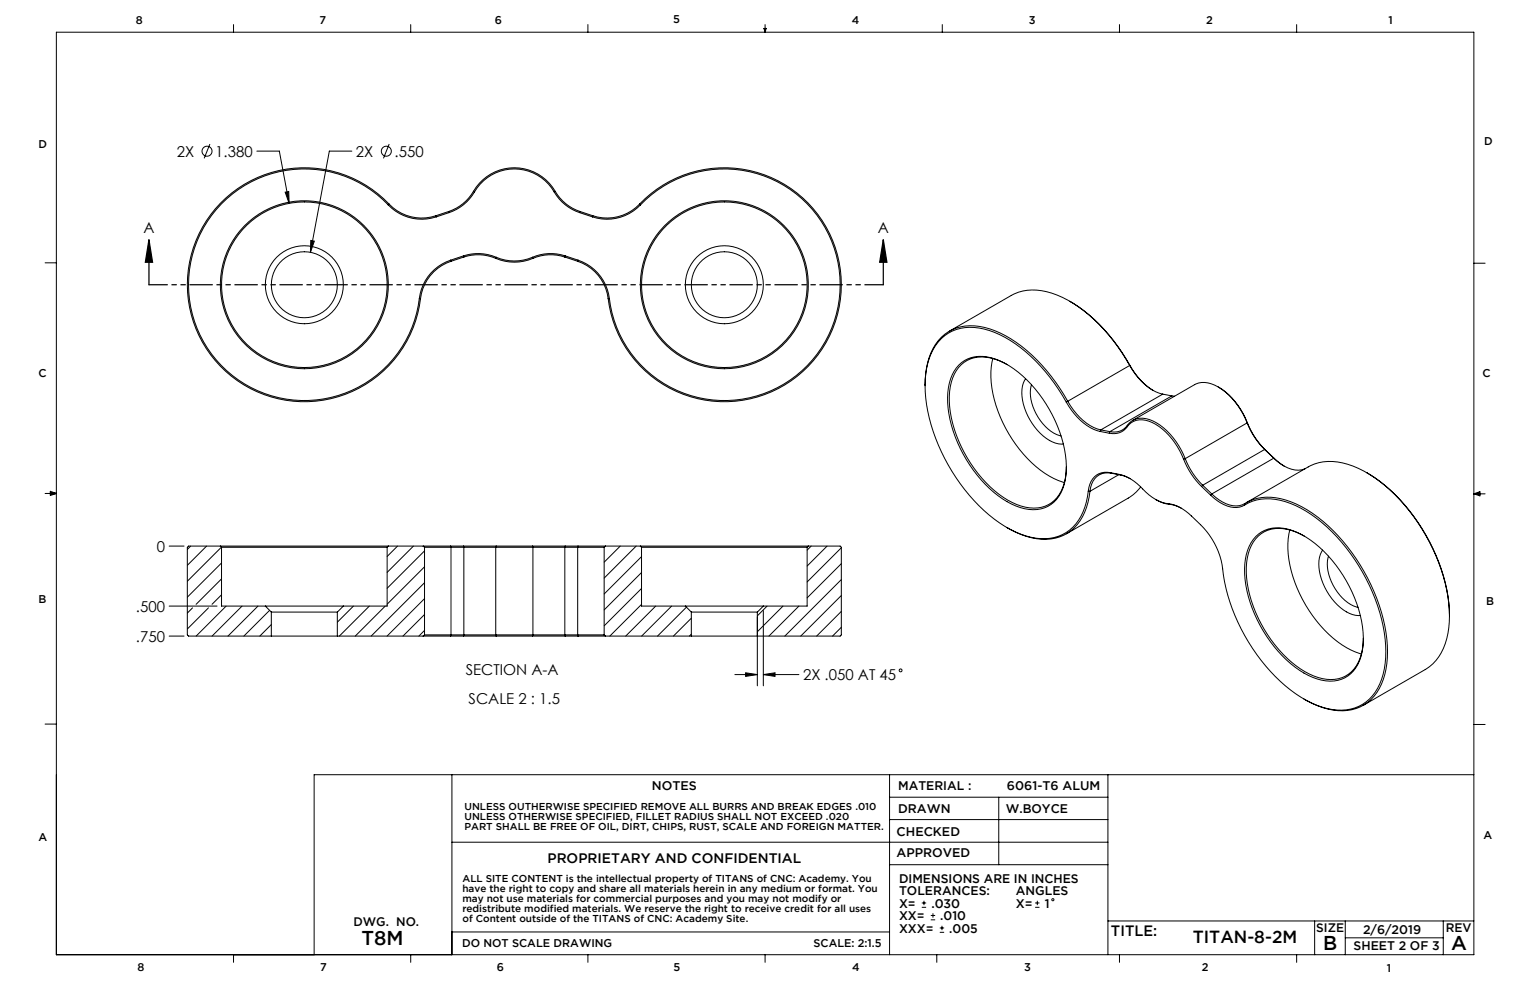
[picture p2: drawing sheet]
<svg xmlns="http://www.w3.org/2000/svg" width="432mm" height="279mm" viewBox="0 0 432 279" stroke-linecap="round" stroke-linejoin="round" font-family="sans-serif">
<g fill="none" stroke="#000" stroke-width=".28">
<path d="M15.9 9.1h400.1v260.3h-400.1zM65.9 6.9v2.2M115.9 6.9v2.2M165.9 6.9v2.2M215.6 8h.6l-.3 1.1zM215.7 8l.2 1.1M215.9 6.9v2.2M216 8l-.1 1.1M265.9 6.9v2.2M315.9 6.9v2.2M365.9 6.9v2.2M59.2 40.7l-1.6 4"/>
<path d="M72.5 42.7h6.3l2.8 14.7M80.5 54.2l1-.1 .1 3.3zM99.3 42.7h-6.4l-5.3 28.5M109.6 57.8a32.7 32.7 0 0 0-51.1 4.7 32.7 32.7 0 0 0 16.2 48.6 32.7 32.7 0 0 0 43.6-26.9M109.6 57.8a13 13 0 0 0 13.5 3.4M109.8 57.6a33 33 0 0 0-51.5 4.7 33 33 0 0 0 16.3 49.1 33 33 0 0 0 44.1-27.1M109.8 57.6a12.7 12.7 0 0 0 13.2 3.3M109.8 57.6l-.2 .2M109.8 40.7l-1.6 4M126.6 59.7l-3.6 1.2M126.6 59.7l.1 .3M133.6 54a12.7 12.7 0 0 1-7 5.7"/>
<path d="M133.6 54a13.3 13.3 0 0 1 23.1 0M133.6 54l.3 .2M133.9 54.2a13 13 0 0 1-7.2 5.8M133.9 54.2a13 13 0 0 1 22.5 0M156.4 54.2a13 13 0 0 0 7.2 5.8M156.7 54a12.7 12.7 0 0 0 7 5.7M156.7 54l-.3 .2M163.7 59.7l-.1 .3M163.7 59.7l3.6 1.2M180.5 57.6a33 33 0 0 1 51.5 4.7 33 33 0 0 1-16.3 49.1 33 33 0 0 1-44.1-27.1M180.5 57.6a12.7 12.7 0 0 1-13.2 3.3M180.5 57.6l.3 .2"/>
<path d="M180.8 57.8a13 13 0 0 1-13.6 3.4M180.8 57.8a32.7 32.7 0 0 1 51 4.7 32.7 32.7 0 0 1-16.2 48.6 32.7 32.7 0 0 1-43.6-26.9M12.7 74.2h3.2M87.7 67.9l1 .2-1.1 3.1zM123 60.9l.1 .3M126.7 60l-3.6 1.2M127.2 73.4a13 13 0 0 0-8.9 10.8M127.2 73.4l.1 .3M127.3 73.7a12.7 12.7 0 0 0-8.6 10.6M130.8 72.2a13 13 0 0 1 9.2 .4M130.8 72.2l-3.6 1.2M130.8 72.2l.1 .3"/>
<path d="M130.9 72.5a12.7 12.7 0 0 1 9 .4M130.9 72.5l-3.6 1.2M139.9 72.9a13.3 13.3 0 0 0 10.5 0M140 72.6a13 13 0 0 0 10.3 0M140 72.6l-.1 .3M150.3 72.6l.1 .3M159.4 72.5a12.7 12.7 0 0 0-9 .4M159.4 72.5l3.6 1.2M159.5 72.2a13 13 0 0 0-9.2 .4M159.5 72.2l3.6 1.2M159.5 72.2l-.1 .3M163 73.7a12.7 12.7 0 0 1 8.6 10.6"/>
<path d="M163.1 73.4a13 13 0 0 1 8.9 10.8M163.1 73.4l-.1 .3M163.6 60l3.6 1.2M167.3 60.9l-.1 .3M416 74.3h3.1M118.3 84.2l.4 .1M172 84.2l-.4 .1M267.9 93.5l17.5-10.1a14.6 14.6 0 0 1 12.9-.1 44.2 44.2 0 0 1 20.5 19.9M301.9 85a47 47 0 0 1 17 18.1M261.1 108.9a19.1 19.1 0 0 1 4.7-13.8 12.9 12.9 0 0 1 13.5-2.3 39 39 0 0 1 18.6 15.1l3.4 5.3M270.6 103a9.5 9.5 0 0 1 10.4-1.6 32.2 32.2 0 0 1 16 15.7 29.7 29.7 0 0 1 3.6 18.6 9.2 9.2 0 0 1-12.6 7.6 29.8 29.8 0 0 1-15.3-13.7 32.2 32.2 0 0 1-5-20.2 11.6 11.6 0 0 1 2.9-6.4zM280.2 101.2a28.3 28.3 0 0 0 3.6 19.7 32.4 32.4 0 0 0 14.9 14.7l1.7 .6"/>
<path d="M284.3 102.9a11.8 11.8 0 0 0-11.3-1.2 11.2 11.2 0 0 0-5.1 10.1 36.3 36.3 0 0 0 16.5 29.4 11.8 11.8 0 0 0 11.5 1.2 11.2 11.2 0 0 0 5-10.1v-.6M289.5 106.9a10.2 10.2 0 0 0 .1 9.4 14.5 14.5 0 0 0 9.1 9h1.4M291.1 108.6a12.8 12.8 0 0 0 3.9 11.8l2.4 1.8 2.1 .8M300.9 113.5a45.7 45.7 0 0 0-18.8-19.1 15.3 15.3 0 0 0-14.5-.4 14.9 14.9 0 0 0-6.3 11.5 44.8 44.8 0 0 0 7.4 27.5 42.7 42.7 0 0 0 19.3 17.7 13.9 13.9 0 0 0 13.9-1.1 15.6 15.6 0 0 0 5.2-11M300.9 113.5a16.3 16.3 0 0 0 9.6 8.3M301.3 113.2a15.6 15.6 0 0 0 9.4 8.1M301.3 113.2l-.4 .3M318.8 103.2a15.6 15.6 0 0 0 9.4 8M318.8 103.2l-17.5 10M318.9 103.1a19.1 19.1 0 0 0 6.5 7.1M318.9 103.1l-.1 .1M319.7 118.6l17.5-10a6.6 6.6 0 0 1 6.6 .6 20.6 20.6 0 0 1 8.2 10.2"/>
<path d="M328.2 111.2l-17.5 10.1M328.2 111.2l2.5 .5M330.7 111.7l-17.5 10.1M330.7 111.7l.8 .1M343.8 109.2a19.6 19.6 0 0 1 8.2 10M352 119.4a21.3 21.3 0 0 0 4.9 7.5M352 119.4l-17.5 10M352 119.2a21.9 21.9 0 0 0 5.1 7.7M352 119.2v.2M12.7 139.3h3.2M14.2 139l1.7 .3M14.2 138.7l1.7 .6-1.7 .5z"/>
<path d="M15.9 139.3l-1.7 .2M307.1 138.6l.5 .1M307.6 138.7a14.9 14.9 0 0 1-7.4 12.3 15.7 15.7 0 0 1-13.4-.7l-2.6-1.4M310.5 121.8l2.6 .5M310.7 121.3l-.2 .5M310.7 121.3l2.5 .5M313.2 121.8l-.1 .5M313.4 133.4a4.9 4.9 0 0 0-6.1 4.2l-.2 1M313.4 133.4l2.5 .5M313.4 133.4l.3 .2M313.7 133.6a5 5 0 0 0-6.1 5.1M313.7 133.6l2.6 .5"/>
<path d="M315.7 134l-8.1 4.7M315.9 133.9a14 14 0 0 1 7.4 5l2.8 2 1.8 .9 1.8 .4M315.9 133.9l.4 .2M316.3 134.1l2.7 1M318.1 120.4a4.8 4.8 0 0 1-5 1.9M318.1 120.4a5.2 5.2 0 0 1 7-1.2 19.1 19.1 0 0 1 8.9 10.4M318.2 120a5.4 5.4 0 0 1 7.1-1.2 19.6 19.6 0 0 1 9.2 10.6M318.2 120a4.6 4.6 0 0 1-5 1.8M318.2 120l-.1 .4M321.9 137.4l-1.2 1.4-1.9 1.6-17.9 10.3M334 129.6a21.9 21.9 0 0 0 5.1 7.7M334.5 129.4a21.3 21.3 0 0 0 4.9 7.5"/>
<path d="M334.5 129.4l-.5 .2M339.1 137.3l2.6 2.5M339.4 136.9l-.3 .4M339.4 136.9l2.6 2.5M341.7 139.8a9.9 9.9 0 0 0 8.1 3.3l1.5-.6M342 139.4a9.6 9.6 0 0 0 7.8 3.3l1.5-.6M342 139.4l-.3 .4M356.9 126.9l-17.5 10M356.9 126.9l2.6 2.4M356.9 126.9h.2M357.1 126.9l2.5 2.5M359.5 129.3a9.6 9.6 0 0 0 7.8 3.3l1.1-.3"/>
<path d="M359.5 129.3l-17.5 10.1M359.5 129.3l.1 .1M359.6 129.4l2.8 2.1M385.7 133.4a51.1 51.1 0 0 1 22.2 31l1 5.6 .2 3.8M416 139.4h3.1M416 139.4l1.7-.6v1.1zM416 139.4l1.7 .2M417.7 139.1l-1.7 .3M47.7 154.1h4.2M53.8 154.1l-.9 1M58.3 154.1l-5.4 5.5M62.2 154.1h47.4"/>
<path d="M62.2 154.1h-9l-.3 .4v24.7l.3 .3h23.4M62.2 154.1l.3 .4M62.5 154.4l-9.6 9.6M62.5 154.5h46.8M62.5 154.5v16.6h12.4M62.5 158.9l-9.6 9.6M109.3 154.5v16.6h-12.4M109.6 154.1h9.8M109.6 154.1l-.3 .4M112.2 154.1l-2.9 2.9M116.7 154.1l-7.4 7.4M119.4 154.1l.4 .4"/>
<path d="M119.4 154.1h7.8M119.8 154.5h7.5M119.8 154.5v24.7M119.8 155.5l-10.5 10.5M119.8 160l-10.5 10.5M127.2 154.1h3.6M127.2 154.1l.1 .4M127.3 154.5v24.7M127.3 154.5h3.6M130.8 154.1h9.2M130.8 154.1l.1 .4M130.9 154.5h9"/>
<path d="M130.9 154.5v24.7M139.9 154.5h10.5M139.9 154.5v24.7M140 154.1h10.3M140 154.1l-.1 .4M150.3 154.1h9.2M150.3 154.1l.1 .4M150.4 154.5h9M150.4 154.5v24.7M159.4 154.5h3.6M159.4 154.5v24.7M159.5 154.1h3.6"/>
<path d="M159.5 154.1l-.1 .4M163 154.5h7.5M163 154.5v24.7M163.1 154.1h7.8M163.1 154.1l-.1 .4M170.5 154.5v24.7M170.9 154.1l-.4 .4M170.9 154.1h9.8M175 154.1l-4.5 4.6M179.5 154.1l-9 9.1M180.7 154.1h47.4M180.7 154.1l.4 .4"/>
<path d="M181.1 154.5h46.7M181.1 154.5v16.6h12.3M181.1 157.1l-10.6 10.5M227.8 154.5v16.6h-12.4M228.1 154.1h9l.3 .4v24.7l-.3 .3h-42M228.1 154.1l-.3 .4M228.9 154.1l-1.1 1.2M233.4 154.1l-5.6 5.6M237.4 154.6l-9.6 9.6M237.4 159.1l-9.6 9.6M326.1 140.9l.2 .2a9 9 0 0 0 3.7 1.2M329.7 142.2a11.4 11.4 0 0 1 6.5 3.4 23.4 23.4 0 0 1 8.7 13.8 52.2 52.2 0 0 0 22.3 37.4 18.6 18.6 0 0 0 15.2 3 13.1 13.1 0 0 0 8.3-11 41.5 41.5 0 0 0-5.1-25.4 47.6 47.6 0 0 0-18.5-20 16.6 16.6 0 0 0-14.8-1.5l-1 .6"/>
<path d="M329.7 142.2l.3 .1M330 142.3l1.6 .3 1.9 .9M351.3 142.1a14.3 14.3 0 0 1 13.1-.5 43.1 43.1 0 0 1 19.5 17.9 47.2 47.2 0 0 1 7.6 26.1 16.1 16.1 0 0 1-6.5 13.3 14.5 14.5 0 0 1-13.1 .3l-3.9-1.9M351.3 142.1v.4M351.7 141.9l17.5-10.1a14.4 14.4 0 0 1 12.6-.3 43.1 43.1 0 0 1 19.6 17.9 47.2 47.2 0 0 1 7.6 26.1 16.1 16.1 0 0 1-6.5 13.3l-17.7 10.3M354.4 151.4a9.5 9.5 0 0 1 10.4-1.6 32.2 32.2 0 0 1 16 15.7 29.7 29.7 0 0 1 3.6 18.6 9.2 9.2 0 0 1-12.6 7.5 29.8 29.8 0 0 1-15.3-13.6 32.2 32.2 0 0 1-5-20.2 11.6 11.6 0 0 1 2.9-6.4zM364 149.6a28.3 28.3 0 0 0 3.6 19.7 32.4 32.4 0 0 0 14.9 14.7l1.7 .6M368.1 151.3a11.8 11.8 0 0 0-11.3-1.2 11.2 11.2 0 0 0-5.1 10.1 36.3 36.3 0 0 0 16.5 29.3 11.8 11.8 0 0 0 11.5 1.3 11.2 11.2 0 0 0 5.1-10.1v-.6M373.3 155.3a10.2 10.2 0 0 0 .1 9.4 14.5 14.5 0 0 0 9.1 9h1.4M374.9 157a12.8 12.8 0 0 0 3.9 11.8l2.4 1.8 2.1 .8M47.7 171.1h13.6M47.7 179.5h4.2"/>
<path d="M54.3 171.6l-1.4 1.4M58.8 171.6l-5.9 5.9M62.5 163.4l-7.2 7.2M62.5 167.9l-2.7 2.7M63.8 171.1l-8.4 8.4M68.3 171.1l-8.5 8.4M72.8 171.1l-8.5 8.4M74.9 171.1h22M74.9 171.1l1.7 1.6M76.1 172.3l-7.3 7.2M76.6 172.7h18.6M76.6 179.5h18.6"/>
<path d="M76.6 172.7v6.8M76.6 176.3l-3.3 3.2M95.2 179.5h24.2M95.2 172.7v6.8M96.9 171.1l-1.7 1.6M99.7 171.1l-4.5 4.5M104.2 171.1l-8.4 8.4M108.7 171.1l-8.4 8.4M119.4 179.5h7.8M119.8 179.2h7.5M119.8 179.2l-.4 .3M119.8 164.5l-15.1 15"/>
<path d="M119.8 168.9l-10.6 10.6M119.8 173.4l-6.1 6.1M119.8 177.9l-1.6 1.6M127.2 179.5h3.6M127.3 179.2l-.1 .3M127.3 179.2h3.6M130.8 179.5h9.2M130.9 179.2h9M130.9 179.2l-.1 .3M139.9 179.2h10.5M139.9 179.2l.1 .3M140 179.5h10.3"/>
<path d="M150.3 179.5h9.2M150.4 179.2h9M150.4 179.2l-.1 .3M159.4 179.2h3.6M159.4 179.2l.1 .3M159.5 179.5h3.6M163 179.2h7.5M163 179.2l.1 .3M163.1 179.5h7.8M170.5 179.2l.4 .3M170.9 179.5h24.2M181.1 161.6l-10.6 10.5"/>
<path d="M181.1 166.1l-10.6 10.5M181.1 170.6l-9 8.9M185.1 171.1l-8.5 8.4M189.5 171.1l-8.4 8.4M193.4 171.1h22M193.4 171.1l1.7 1.6M193.7 171.4l-8.1 8.1M195.1 172.7h18.6M195.1 172.7v6.8M195.1 174.5l-5 5M195.1 179l-.6 .5M213.7 172.7v20.9"/>
<path d="M215.4 172.3v21.3M215.4 171.1l-1.7 1.6M216.5 171.1l-2.8 2.7M221 171.1l-7.3 7.2M225.5 171.1l-8.5 8.4M237.4 163.6l-15.9 15.9M237.4 168.1l-11.4 11.4M237.4 172.5l-6.9 7M237.4 177l-2.4 2.5M207.4 190.4h6.3M210.4 189.9l3.3 .5-3.3 .5zM215.4 190.4l3.3-.5v1z"/>
<path d="M215.4 190.4h10.1M12.7 204.4h3.2M127.5 218.6v50.8M251.1 218.6v50.8M312.7 218.6v50.8M416 204.5h3.1M416 218.6h-327.3v50.8M127.5 237.7h185.2M251.1 231.3h61.6M251.1 225h61.6M281.9 225v19M251.1 244h61.6"/>
<path d="M260.2 256.1h1.2M260.2 254.8h1.2M260.8 254.2v1.3M262.7 259.6h1.2M262.7 258.4h1.2M263.3 257.8v1.2M292.1 256.1h1.3M292.1 254.8h1.3M292.8 254.2v1.3M312.7 259.9h103.3M371 259.9v9.5M379.7 259.9v9.5"/>
<path d="M407.3 259.9v9.5M65.9 269.4v2.2M115.9 269.4v2.2M127.5 263h123.6M165.9 269.4v2.2M215.9 269.4v2.2M264.4 269.4v2.2M265.2 263.1h1.3M265.2 261.9h1.3M265.8 261.3v1.2M315.9 269.4v2.2M365.9 269.4v2.2"/>
<path d="M379.7 264.7h27.6"/>
<circle cx="58.4" cy="42.7" r="1.41"/>
<circle cx="109" cy="42.7" r="1.41"/>
<circle cx="85.9" cy="80.4" r="23.4"/>
<circle cx="85.9" cy="80.4" r="9.3"/>
<circle cx="85.9" cy="80.4" r="23.7"/>
<circle cx="85.9" cy="80.4" r="11"/>
<circle cx="204.4" cy="80.4" r="23.4"/>
<circle cx="204.4" cy="80.4" r="9.3"/>
<circle cx="204.4" cy="80.4" r="23.7"/>
<circle cx="204.4" cy="80.4" r="11"/>
<circle cx="254.2" cy="189.2" r=".4"/>
<circle cx="297.1" cy="253.9" r=".31"/>
</g>
<path d="M42 67.7l1.1 6.3h-2.1zM42 67.7v12.7M249.3 67.7l1 6.3h-2zM249.3 67.7v12.7" fill="none" stroke="#000" stroke-width=".35"/>
<path d="M249.3 80.4h-207.3" fill="none" stroke="#000" stroke-width=".35" stroke-dasharray="6.3 1.3 1.3 1.3 1.3 1.3" stroke-dashoffset="1.2"/>
<g fill="#000">
<path d="M87.7 67.9l-.1 3.3 1.1-3.1zM80.5 54.2l1.1 3.2-.1-3.3zM215.4 190.4l3.3-.5v1zM210.4 189.9l3.3 .5-3.3 .5z"/>
<path d="M249.3 67.7l1 6.3h-2zM42 67.7l1.1 6.3h-2.1z"/>
</g>
<g font-size="5.6">
<text x="102" y="266.6">T8M</text>
<text x="373.4" y="268.2">B</text>
<text x="409.6" y="268.2">A</text>
</g>
<text font-size="4.9" x="336.6" y="266.2">TITAN-8-2M</text>
<g font-size="4.2">
<text x="49.9" y="44.2">2X</text>
<text x="60.8" y="44.2">1.380</text>
<text x="100.5" y="44.2">2X</text>
<text x="111.4" y="44.2">.550</text>
<text x="40.5" y="65.9">A</text>
<text x="247.7" y="65.9">A</text>
<text x="44.2" y="155.7">0</text>
<text x="38.4" y="172.7">.500</text>
<text x="38.4" y="181.1">.750</text>
<text x="131.5" y="190.4">SECTION A-A</text>
<text x="226.6" y="192">2X .050 AT 45</text>
<text x="132.3" y="198.7">SCALE 2 : 1.5</text>
<text x="313.5" y="264.2">TITLE:</text>
</g>
<text font-size="3.9" x="154.5" y="243.5">PROPRIETARY AND CONFIDENTIAL</text>
<g font-size="3.5">
<text x="184" y="223">NOTES</text>
<text x="253.5" y="223.1">MATERIAL :</text>
<text x="284.2" y="223">6061-T6 ALUM</text>
<text x="253.4" y="229.4">DRAWN</text>
<text x="283.8" y="229.4">W.BOYCE</text>
<text x="253" y="235.8">CHECKED</text>
<text x="253" y="242">APPROVED</text>
<text x="253.7" y="249.1">DIMENSIONS ARE IN INCHES</text>
<text x="253.7" y="252.6">TOLERANCES:</text>
<text x="253.7" y="256.1">X=</text>
<text x="262.9" y="256.1">.030</text>
<text x="286.7" y="252.6">ANGLES</text>
<text x="286.7" y="256.1">X=</text>
<text x="294.8" y="256.1">1</text>
<text x="99.7" y="261.5">DWG. NO.</text>
<text x="253.7" y="263.2">XXX=</text>
<text x="253.7" y="259.7">XX=</text>
<text x="265.4" y="259.7">.010</text>
<text x="267.9" y="263.2">.005</text>
<text x="371.5" y="263.2">SIZE</text>
<text x="384.7" y="263.5">2/6/2019</text>
<text x="408" y="263.2">REV</text>
<text x="382" y="268.2">SHEET 2 OF 3</text>
</g>
<g font-size="3.2">
<text x="38.3" y="6.8">8</text>
<text x="90.2" y="6.8">7</text>
<text x="139.7" y="6.6">6</text>
<text x="190" y="6.6">5</text>
<text x="240.4" y="6.7">4</text>
<text x="290.4" y="6.8">3</text>
<text x="340.4" y="6.7">2</text>
<text x="391.9" y="6.8">1</text>
<text x="10.9" y="41.7">D</text>
<text x="418.9" y="40.8">D</text>
<text x="10.9" y="106.4">C</text>
<text x="418.4" y="106.5">C</text>
<text x="10.8" y="170.3">B</text>
<text x="419.4" y="170.7">B</text>
<text x="10.8" y="237.3">A</text>
<text x="418.6" y="236.9">A</text>
<text x="130.4" y="267.2">DO NOT SCALE DRAWING</text>
<text x="229.6" y="267.2">SCALE: 2:1.5</text>
<text x="38.8" y="273.9">8</text>
<text x="90.4" y="273.9">7</text>
<text x="140.2" y="273.9">6</text>
<text x="190.1" y="274">5</text>
<text x="240.5" y="273.9">4</text>
<text x="289" y="274">3</text>
<text x="339.1" y="274">2</text>
<text x="391.4" y="274.2">1</text>
</g>
<g font-size="2.8">
<text x="131.1" y="228.7">UNLESS OUTHERWISE SPECIFIED REMOVE ALL BURRS AND BREAK EDGES .010</text>
<text x="131.1" y="231.6">UNLESS OTHERWISE SPECIFIED, FILLET RADIUS SHALL NOT EXCEED .020</text>
<text x="131.1" y="234.4">PART SHALL BE FREE OF OIL, DIRT, CHIPS, RUST, SCALE AND FOREIGN MATTER.</text>
<text x="130.5" y="248.9">ALL SITE CONTENT is the intellectual property of TITANS of CNC: Academy. You</text>
<text x="130.5" y="251.8">have the right to copy and share all materials herein in any medium or format. You</text>
<text x="130.5" y="254.6">may not use materials for commercial purposes and you may not modify or</text>
<text x="130.5" y="257.4">redistribute modified materials. We reserve the right to receive credit for all uses</text>
<text x="130.5" y="260.2">of Content outside of the TITANS of CNC: Academy Site.</text>
</g>
</svg>
